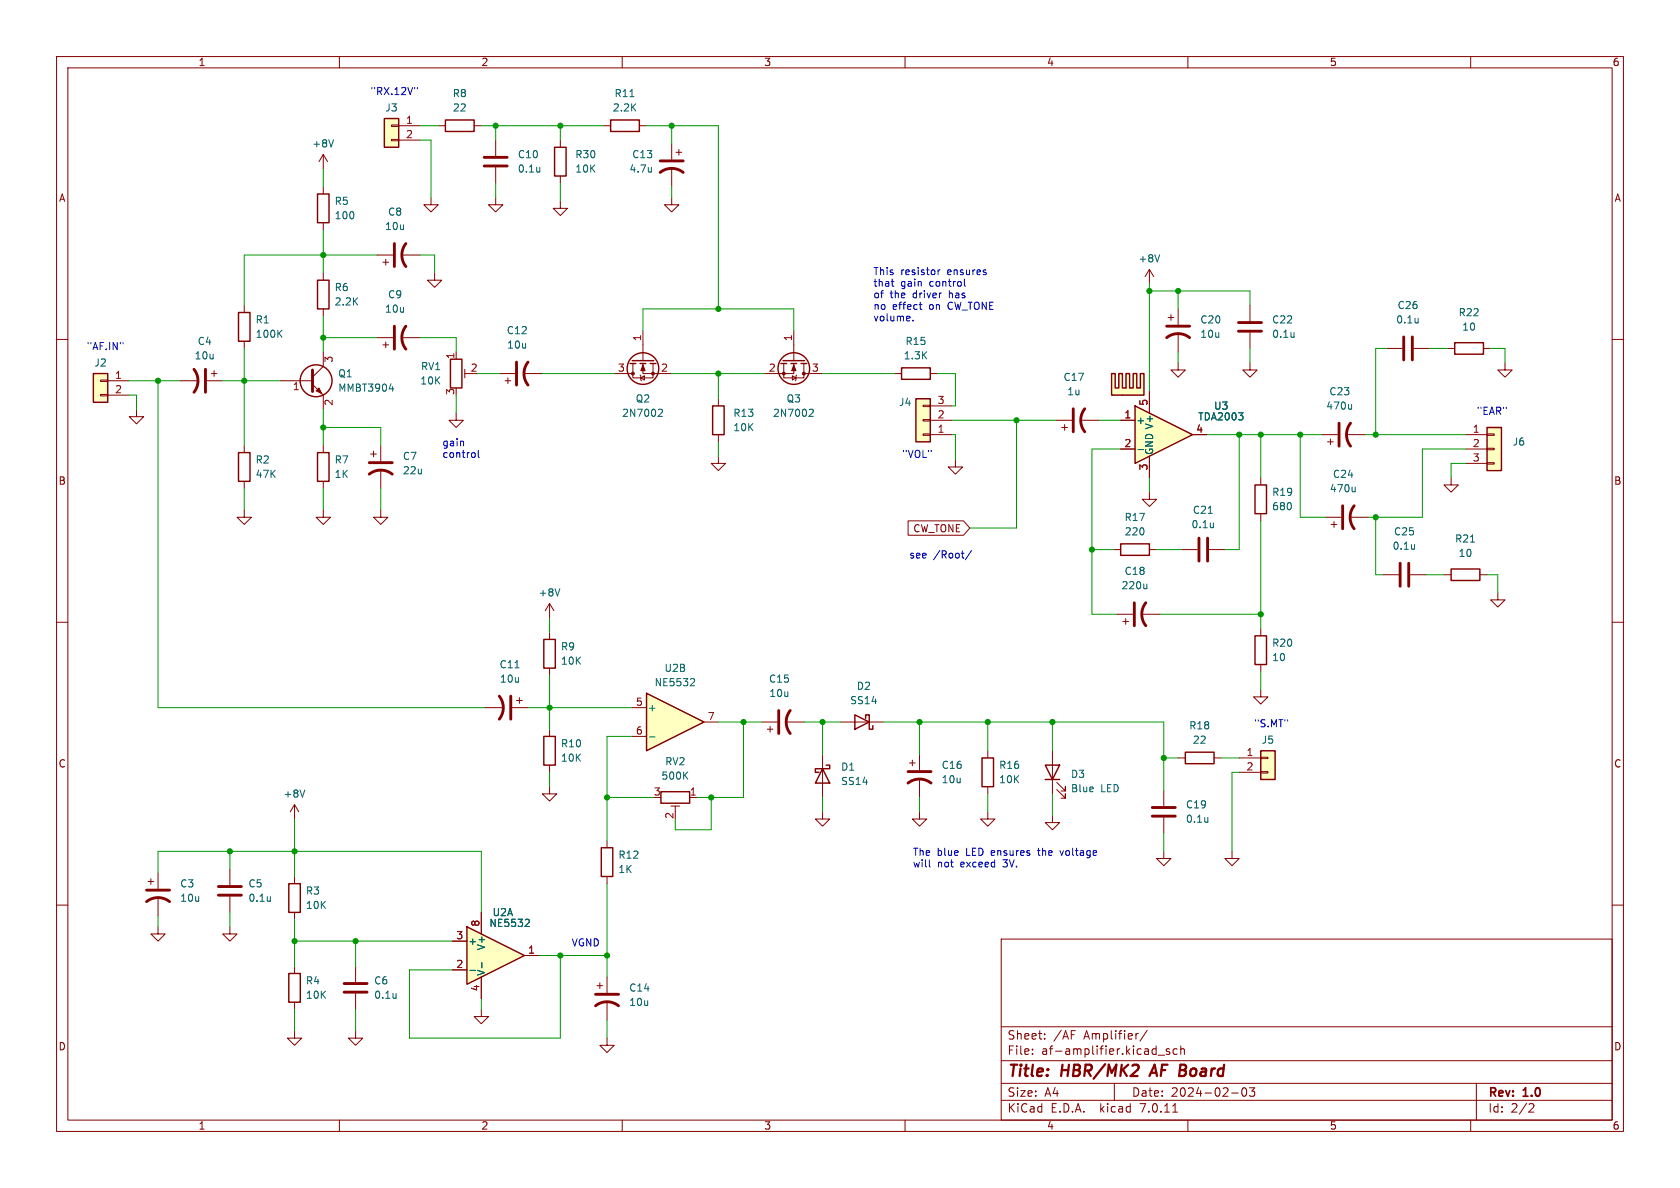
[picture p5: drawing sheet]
<svg xmlns="http://www.w3.org/2000/svg" width="297mm" height="210mm" viewBox="0 0 297 210" stroke-linecap="round" stroke-linejoin="round" font-family="sans-serif">
<g fill="none" stroke="#840000" stroke-width=".18">
<path d="M10 10h277v190h-277zM12 12h273v186h-273zM60 10v2M110 10v2M160 10v2M210 10v2M260 10v2M57.1 27.3v2.5M57.1 33v1.3M57.1 39.4v1.2M57.1 27.3l-.7 1.3M57.1 27.3l.8 1.3"/>
<path d="M69.2 24.6h1.3v.3h-1.3zM69.2 22.1h1.3v.3h-1.3zM70.5 22.2h3.8M70.5 24.8h3.8M76.2 34.9v1.3h-1.3l1.3 1.3 1.3-1.3h-1.3M77.5 22.2h1.2M83.8 22.2h1.3M87.6 34.9v1.3h-1.2l1.2 1.3 1.3-1.3h-1.3M87.6 24.8v2.8M87.6 29.6v2.8M99.1 35.6v1.2h-1.3l1.3 1.3 1.2-1.3h-1.2M99.1 24.8v1.2"/>
<path d="M99.1 31.1v1.3M106.7 22.2h1.2M113 22.2h1.3M10 60h2M43.2 54v1.2M57.1 48.3v1.2M57.1 54.6v1.3M66.7 45.1h2.8M66.7 59.7h2.8M67.7 46.4h1M68.2 45.8v1.1M71 45.1h3.3"/>
<path d="M71 59.7h3.3M76.8 48.3v1.2h1.3l-1.3 1.3-1.2-1.3h1.2M140.3 58.4v5.4M285 60h2M17.8 69.7h1.2v.3h-1.2zM17.8 67.2h1.2v.2h-1.2zM19 67.3h3.9M19 69.9h3.9M31.7 67.3h3.4M36.6 67.3h2.8M37.3 66h1.1M37.8 65.5v1"/>
<path d="M43.2 60.3v1.3M49.5 67.3h5.7M55.2 67.9l1.9 2v2.5M57.1 62.2v2.6l-1.9 1.9M67.7 61h1M68.2 60.5v1M80.6 62.2v1.3M82.2 66h1M82.2 65.3v1.5M88.3 66h2.8M89.3 67.3h1M89.8 66.8v1"/>
<path d="M92.6 66h3.3M138.6 64.3v2.5h3.5v-2.5M140.1 66.4l.6 .4-.6 .4zM140.3 64.3v1.7h-5M140.8 66.3l-.1 .1v.8l-.1 .1M142.1 66h3.3M186.7 74.3h2.8M187.7 75.6h1M188.2 75.1v1M191 74.3h3.3M245.1 61.6h2.8M249.9 61.6h2.8"/>
<path d="M259.1 76.8h3.8M259.1 79.4h3.8M262.9 79.2h1.3v.3h-1.3zM262.9 76.7h1.3v.3h-1.3zM168.9 81.3v1.3h1.3l-1.3 1.2-1.3-1.2h1.3M259.1 81.9h3.8M262.9 81.8h1.3v.2h-1.3zM10 110h2M222.9 111.1v1.3M222.9 117.5v1.2M285 110h2M134.6 127.6h2.8"/>
<path d="M135.6 128.9h1.1M136.1 128.4v1M138.9 127.6h3.3M145.4 133.4v7.6M148.6 127.6h7.6M160.8 134.9h1M161.3 134.4v1M162.6 133.4v2.7M162.6 137.7v3.3M174.6 132.7v1.3M174.6 139.1v1.2M186.1 132.7v7.6"/>
<path d="M186.8 139.6l1.5 1.5v-.8v.8h-.7M186.8 138.3l1.5 1.5v-.7v.7h-.7M205.7 139.7v2.8M208.3 134h1.2M214.6 134h1.3M219.1 134h3.8M219.1 136.5h3.8M222.9 136.4h1.3v.3h-1.3zM222.9 133.9h1.3v.2h-1.3zM222.9 121.9v1.3h1.3l-1.3 1.3-1.3-1.3h1.3M10 160h2M107.3 148.6v1.3"/>
<path d="M107.3 154.9v1.3M118.6 142.5h1.5M119.4 142.5v1M121.9 141h1.3M145.4 143.5v1.3h1.3l-1.3 1.3-1.3-1.3h1.3M162.6 143.5v1.3h1.2l-1.2 1.3-1.3-1.3h1.3M174.6 143.5v1.3h1.3l-1.3 1.3-1.2-1.3h1.2M186.1 144.1v1.3h1.2l-1.2 1.3-1.3-1.3h1.3M205.7 150.5v1.3h1.3l-1.3 1.2-1.2-1.2h1.2M205.7 144.5v2.8M217.8 150.5v1.3h1.3l-1.3 1.2-1.3-1.2h1.3M285 160h2"/>
<path d="M52.1 170.8v1.3M52.1 177.2v1.2M85.1 178.4v1.3h1.3l-1.3 1.3-1.3-1.3h1.3M105.5 174.2h1.1M106 173.7v1.1M107.3 172.7v2.8M107.3 177v3.3M177 166h108v32h-108zM52.1 182.2v1.3h1.2l-1.2 1.3-1.3-1.3h1.3M60 198v2M62.9 182.2v1.3h1.2l-1.2 1.3-1.3-1.3h1.3M107.3 183.5v1.3h1.3l-1.3 1.3-1.3-1.3h1.3"/>
<path d="M110 198v2M160 198v2M177 194.5h108M177 191.5h108M177 187.5h108M177 181.5h108M182.5 186.3v.1M182.5 185.5v.1M184.7 183.6v.1M184.7 182.8v.1M197 191.5v3M201.1 182.7h.1"/>
<path d="M202.8 182.1l-1.3 2M204.7 186.5h1.2M206.7 185.5l-.3-.1-.2 .2v.2l.5 .2v.3h-.5M207.3 196.6h.9M208.1 185.5l-.4-.1-.3 .3v.4l.1 .2h.6M208.7 185.5l.3-.1 .3 .1 .1 .9M208.7 184.9v1.5M210 198v2M217.7 193.2h1.2M219.7 192.4l.2-.1a.81 .81 0 0 1 .6 .6 .81 .81 0 0 1-.3 .8l-.2 .1a.81 .81 0 0 1-.3-1.4zM220.9 192.3h.9l-.5 .6 .4 .1v.7l-.2 .1h-.4l-.2-.1M260 198v2"/>
<path d="M261 191.5v6.5M270.5 195.1l.5 .1 .2 .3-1 1.1h1"/>
</g>
<path d="M204.1 188.2l-.9 2" fill="none" stroke="#840000" stroke-width=".4"/>
<g fill="none" stroke="#840000" stroke-width=".25">
<path d="M56.1 34.3h2.1v5.1h-2.1zM67.9 21h2.6v5h-2.6zM78.7 21.2h5.1v2h-5.1zM98 26h2.1v5.1h-2.1zM107.9 21.2h5.1v2h-5.1zM42.2 55.2h2v5.1h-2zM56.1 49.5h2.1v5.1h-2.1zM16.5 66h2.5v5.1h-2.5zM79.6 63.5h2.1v5.1h-2.1zM138 64.3h1.1M138.4 63.8h3.8M139.8 64.3h1"/>
<path d="M141.6 64.3h1M262.9 75.6h2.5v7.6h-2.5zM221.9 112.4h2v5.1h-2zM116.8 140h5.1v2h-5.1zM145.4 135.9l1.3 2.5h-2.6zM146 135.3h.7v.6h-2.6v.6h.7M151.1 126.4l2.6 1.2-2.6 1.3zM153 127v-.6h.7v2.5h.6v-.6M173.6 134h2v5.1h-2zM184.8 135.3h2.5l-1.2 2.5zM184.8 137.8h2.5M209.5 133h5.1v2h-5.1z"/>
<path d="M222.9 132.7h2.5v5.1h-2.5zM106.3 149.9h2v5h-2zM51.1 172.1h2v5.1h-2z"/>
<circle cx="55.9" cy="67.3" r="2.82"/>
<circle cx="140.3" cy="65.2" r="2.79"/>
</g>
<g fill="none" stroke="#006464" stroke-width=".18">
<path d="M111.4 17.1h.7M59 24.7l-.5 1.3M95.4 29.6v.8M95.4 30.3v.1M49.3 58.9l.6 .7M49.9 58.4l-.8 .7M250.7 56.2v.9M250.7 57h-.1M68.8 68.7h.8M69.4 68.3v.9M143.2 72.3l.5 .1 .1 .3-.8 .9h.8M121 137l.6 .7"/>
<path d="M121.6 136.5l-.7 .7M213.5 144.5v.9M213.5 145.2v.1"/>
</g>
<g fill="#ffffc2" stroke="#ffffc2" stroke-width=".18">
<path d="M16.5 66h2.5v5.1h-2.5z"/>
<path d="M67.9 21h2.6v5h-2.6z"/>
<path d="M262.9 75.6h2.5v7.6h-2.5z"/>
<path d="M222.9 132.7h2.5v5.1h-2.5z"/>
</g>
<g fill="none" stroke="#840000" stroke-width=".51">
<path d="M85.6 29.3h4.1M85.6 27.8h4.1M69.7 43.1v4M69.7 57.7v4M71.8 43.1a3.3 3.3 0 0 0 0 4M71.8 57.7a3.3 3.3 0 0 0 0 4M248.2 59.6v4M249.7 59.6v4M34.3 65.3a3.3 3.3 0 0 1 0 4M36.3 65.3v4M55.2 65.4v3.8M91.3 64v4.1"/>
<path d="M93.3 64a3.3 3.3 0 0 0 0 4.1M189.7 72.3v4M191.8 72.3a3.3 3.3 0 0 0 0 4M137.7 125.6v4.1M139.7 125.6a3.3 3.3 0 0 0 0 4.1M160.5 138.4a3.3 3.3 0 0 1 4.1 0M160.5 136.4h4.1M203.7 144.3h4.1M203.7 142.7h4.1M105.3 177.8a3.3 3.3 0 0 1 4 0M105.3 175.8h4"/>
</g>
<g fill="#840000" stroke="#840000" stroke-width=".18">
<path d="M55.9 69.1l.5-.5 .5 1z"/>
<path d="M140.3 64.5l.4 1h-.7z"/>
<circle cx="138.6" cy="66" r=".25"/>
<circle cx="142.1" cy="66" r=".25"/>
</g>
<path d="M82.5 163.8l10.2 5.1-10.2 5.1z" fill="#ffffc2"/>
<g fill="none" stroke="#840000" stroke-width=".25">
<path d="M111.4 64.3h1M111.8 63.8h3.8M113.2 64.3h1M114.9 64.3h1.1M51.1 156.2h2v5.1h-2zM82.5 163.8l10.2 5.1-10.2 5.1z"/>
<circle cx="113.7" cy="65.2" r="2.79"/>
</g>
<g fill="none" stroke="#840000" stroke-width=".18">
<path d="M118.7 34.9v1.3h-1.2l1.2 1.3 1.3-1.3h-1.3M118.7 25.4v2.8M118.7 29.7v3.3M119.5 26.9h1M120 26.4v1M113.7 58.4v5.4M203.2 47.6l-.8 1.3M203.2 47.6v2.6M203.2 47.6l.8 1.3M221 54v2.8M221 58.8v2.8M108.6 66h3.3"/>
<path d="M111.9 64.3v2.5h3.5v-2.5M113.2 66.3l.1 .1v.8l.1 .1M113.3 66.8l.6-.4v.8zM113.7 64.3v1.7h5M197.5 108.6h2.8M198.5 109.9h1M199 109.3v1.1M201.8 108.6h3.3M26.2 155.8h1M26.7 155.3v1M27.9 154.3v2.8M27.9 158.6v3.3"/>
<path d="M40.6 153.7v2.8M40.6 158.5v2.8M52.1 154.9v1.3M27.9 163.8v1.3h1.3l-1.3 1.3-1.2-1.3h1.2M40.6 163.8v1.3h1.3l-1.3 1.3-1.2-1.3h1.2M52.1 161.3v1.3M62.9 170.8v2.8M62.9 175.6v2.8M80 171.5h2.5M80 166.4h2.5M85.1 161.3v3.8M85.1 172.7v3.8"/>
<path d="M92.7 168.9h2.5"/>
</g>
<g fill="none" stroke="#006464" stroke-width=".18">
<path d="M115.2 29.6v.8M115.2 30.3l-.1 .1M205 45l-.4 1.3M228.8 58.8v.8M228.8 59.5l-.1 .1M116.6 72.3l.4 .1 .1 .3-.8 .9h.8M202.7 103.2v.9M202.7 104l-.1 .1M47.8 158.5v.8M47.8 159.2l-.1 .1M70 175.6v.9M70 176.4h.1"/>
<path d="M83.1 171.5h.9M85.2 170.1v1M93.3 162.5l.3 .2-.1 .3-.7 .8h.8"/>
</g>
<path d="M116.7 30.5a3.3 3.3 0 0 1 4.1 0M116.7 28.4h4.1M218.9 58.5h4.1M218.9 57h4.1M200.5 106.6v4M202.6 106.6a3.3 3.3 0 0 0 0 4M25.9 159.4a3.3 3.3 0 0 1 4.1 0M25.9 157.4h4.1M38.6 158.2h4.1M38.6 156.7h4.1M60.8 175.4h4.1M60.8 173.9h4.1" fill="none" stroke="#840000" stroke-width=".51"/>
<g fill="#840000" stroke="#840000" stroke-width=".18">
<path d="M113.7 64.5l.3 1h-.7z"/>
<circle cx="115.4" cy="66" r=".25"/>
<circle cx="111.9" cy="66" r=".25"/>
</g>
<path d="M114.3 122.6l10.2 5-10.2 5.1z" fill="#ffffc2"/>
<path d="M56.1 80h2.1v5.1h-2.1zM96.1 130.2h2.1v5.1h-2.1zM114.3 122.6l10.2 5-10.2 5.1z" fill="none" stroke="#840000" stroke-width=".25"/>
<g fill="none" stroke="#840000" stroke-width=".18">
<path d="M57.1 78.7v1.3M66 79.8v1M67.3 78.7v2.8M80.6 73v1.3h1.3l-1.3 1.3-1.2-1.3h1.2M221 64.1v1.3h1.2l-1.2 1.3-1.3-1.3h1.3M233.7 76.8h2.8M234.7 78.1h1M235.2 77.6v1M238 76.8h3.3M57.1 85.1v1.3M65.5 80.3h1M67.3 83.1v3.3"/>
<path d="M97.2 139.1v1.2h1.2l-1.2 1.3-1.3-1.3h1.3M97.2 128.9v1.3M97.2 135.3v1.2M111.8 125.1h2.5M111.8 130.2h2.5M124.5 127.6h2.5"/>
</g>
<path d="M238.9 71.5v.8M238.9 72.2l-.1 .1M122.6 120l.2 .2-.1 .3-.7 .7h.8M114.8 130.3h1" fill="none" stroke="#006464" stroke-width=".18"/>
<path d="M236.7 74.8v4.1M238.8 74.8a3.3 3.3 0 0 0 0 4.1M65.3 83.8a3.3 3.3 0 0 1 4 0M65.3 81.8h4" fill="none" stroke="#840000" stroke-width=".51"/>
<g fill="#ffffc2">
<path d="M196.5 66h.7v2.6h.6v-2.6h.6v2.6h.7l-.7 1.3h-1.9z"/>
<path d="M199.1 66h.6v2.6h.6v-2.6h.7v2.6h.6v-2.6h.6v3.9h-3.8l.7-1.3z"/>
</g>
<path d="M159.4 65h5.1v2.1h-5.1zM196.5 66h.7v2.6h.6v-2.6h.6v2.6h.7v-2.6h.6v2.6h.6v-2.6h.7v2.6h.6v-2.6h.6v3.9h-5.7z" fill="none" stroke="#840000" stroke-width=".25"/>
<path d="M206.2 59.7a3.3 3.3 0 0 1 4.1 0M206.2 57.7h4.1" fill="none" stroke="#840000" stroke-width=".51"/>
<path d="M206.5 56.1h1M207 55.6v1M208.3 54.6v2.8M208.3 58.9v3.3M158.1 66h1.3M164.5 66h1.2M208.3 64.1v1.3h1.2l-1.2 1.3-1.3-1.3h1.3" fill="none" stroke="#840000" stroke-width=".18"/>
<path d="M200.7 71.8l10.1 5-10.1 5.1z" fill="#ffffc2"/>
<path d="M126 71.8h2v5h-2zM161.9 70.5h2.6v7.6h-2.6zM200.7 71.8l10.1 5-10.1 5.1zM257.2 60.6h5.1v2h-5.1zM42.2 80h2v5.1h-2zM198.1 96.1h5.1v2.1h-5.1zM221.9 85.7h2v5.1h-2zM96.1 113h2.1v5.1h-2.1zM256.5 100.6h5.1v2h-5.1z" fill="none" stroke="#840000" stroke-width=".25"/>
<g fill="none" stroke="#840000" stroke-width=".18">
<path d="M24.1 72.4v1.3h1.3l-1.3 1.2-1.2-1.2h1.2M43.2 78.7v1.3M127 70.5v1.3M127 76.8v1.3M163.2 71.6h1.3v.3h-1.3zM163.2 74.2h1.3v.2h-1.3zM163.2 76.7h1.3v.3h-1.3zM164.5 74.3h3.8M164.5 76.8h3.8M164.5 71.8h3.8M198.1 74.3h2.6M198.1 79.4h2.6"/>
<path d="M203.2 69.2v3.8M210.8 76.8h2.6M255.9 61.6h1.3M262.3 61.6h1.2M266.1 64.1v1.3h1.2l-1.2 1.3-1.3-1.3h1.3M43.2 90.2v1.2h1.2l-1.2 1.3-1.3-1.3h1.3M43.2 85.1v1.3M57.1 90.2v1.2h1.3l-1.3 1.3-1.2-1.3h1.2M67.3 90.2v1.2h1.3l-1.3 1.3-1.3-1.3h1.3M127 80.6v1.3h1.3l-1.3 1.3-1.3-1.3h1.3M160.5 92.1h9.8l1.1 1.2-1.1 1.3h-9.8zM196.8 97.2h1.3"/>
<path d="M203.2 87v1.3h1.3l-1.3 1.2-1.3-1.2h1.3M203.2 80.6v3.9M203.2 97.2h1.3M208.9 97.2h2.8M213.7 97.2h2.8M222.9 84.5v1.2M222.9 90.8v1.3M234.3 91.4h2.8M235.3 92.7h1M235.8 92.2v1M238.6 91.4h3.3M256.5 84.5v1.2h1.3l-1.3 1.3-1.2-1.3h1.2"/>
<path d="M97.2 106.7v2.5M97.2 111.8v1.2M97.2 118.1v1.3M97.2 106.7l-.8 1.3M97.2 106.7l.7 1.3M244.5 101.6h2.8M249.3 101.6h2.8M255.3 101.6h1.2M261.6 101.6h1.3M264.8 104.8v1.2h1.3l-1.3 1.3-1.3-1.3h1.3M85.7 125.1h3.3M90.6 125.1h2.7"/>
<path d="M91.3 123.8h1M91.8 123.3v1M52.1 142.2l-.8 1.3M52.1 142.2v2.6M52.1 142.2l.7 1.3M80 171.5h2.5M80 166.4h2.5M85.1 161.3v3.8M85.1 172.7v3.8M92.7 168.9h2.5"/>
</g>
<g fill="none" stroke="#006464" stroke-width=".18">
<path d="M201.2 79.5h1M219 73h.7l-.4 .5M219.7 73.6v.5M213.6 90.7h.7M214.5 92.4v.9M214.5 93.2h-.1M239.6 86.1v.8M239.6 86.8l-.2 .1M250.1 96.3v.8M250.1 97h-.1M260 95.8h.7M91 118.1h.8"/>
<path d="M99 104.1l-.5 1.3M53.9 139.6l-.4 1.3M83.1 171.5h.9M85.2 170.1v1M93.3 162.5l.3 .2-.1 .3-.7 .8h.8"/>
</g>
<path d="M212 95.1v4.1M213.5 95.1v4.1M237.4 89.4v4.1M239.4 89.4a3.3 3.3 0 0 0 0 4.1M247.5 99.6v4M249 99.6v4M88.3 123.1a3.3 3.3 0 0 1 0 4M90.3 123.1v4" fill="none" stroke="#840000" stroke-width=".51"/>
<path d="M161.9 70.5h2.6v7.6h-2.6z" fill="#ffffc2" stroke="#ffffc2" stroke-width=".18"/>
<g fill="none" stroke="#0000c2" stroke-width=".18">
<path d="M73.3 15.5v.2M73.8 15.5v.2M157.5 49.8h.5M157.8 50.5l.2 .1M161.4 56.6v.1M162.5 53.8h.5M162.7 53.4v1.1l.3 .2M165.8 47.7v.9M166.2 47.7l-.4 .3M170.5 49.3v1.1l.2 .2M21.8 60.5v.3M81.9 78l.1 .8"/>
<path d="M84.6 79.6v1.1l.1 .2M83.9 80.1l.1 .2-.1 .5M169.9 97.8h.5M170.3 98.6h.1M171.8 97.3l-1.1 1.6M227.6 127.2v.3M164.3 152v1.1l.2 .2M187.4 150.4l.3 .8"/>
</g>
<g fill="none" stroke="#009600" stroke-width=".18">
<path d="M57.1 29.8v3.2M74.3 22.2h3.2M74.3 24.8h1.9v10.1M85.1 22.2h21.6M87.6 22.2v2.6M87.6 32.4v2.5M99.1 22.2v2.6M99.1 32.4v3.2M114.3 22.2h12.7v32.4M118.7 22.2v3.2M118.7 33v1.9M57.1 40.6v7.7"/>
<path d="M57.1 55.9v6.3M57.1 59.7h9.6M66.7 45.1h-23.5v8.9M74.3 59.7h6.3v2.5M74.3 45.1h2.5v3.2M113.7 58.4v-3.8h26.6v3.8M203.2 50.2v19M203.2 51.4h17.8v2.6M208.3 51.4v3.2M22.9 69.9h1.2v2.5M22.9 67.3h8.8M27.9 67.3v57.8h57.8"/>
<path d="M39.4 67.3h10.1M43.2 61.6v17.1M57.1 72.4v6.3M57.1 75.6h10.2v3.1M80.6 69.9v3.1M84.5 66h3.8M95.9 66h12.7M118.7 66h16.6M127 66v4.5M127 78.1v2.5M145.4 66h12.7M165.7 66h3.2v5.8h-.6"/>
<path d="M168.3 74.3h18.4M168.3 76.8h.6v4.5M179.7 74.3v19h-8.3M194.3 74.3h3.8M198.1 79.4h-5.1v29.2h4.5M208.3 62.2v1.9M213.4 76.8h20.3M219.1 76.8v20.4h-2.6M221 61.6v2.5M222.9 76.8v7.7M229.9 76.8v14.6h4.4M241.3 76.8h17.8"/>
<path d="M245.1 61.6h-1.9v15.2M252.7 61.6h3.2M259.1 79.4h-7.6v12h-9.6M263.5 61.6h2.6v2.5M43.2 86.4v3.8M57.1 86.4v3.8M67.3 86.4v3.8M193 97.2h3.8M203.2 84.5v2.5M204.5 97.2h4.4M222.9 92.1v19M243.2 91.4v10.2h1.3"/>
<path d="M259.1 81.9h-2.6v2.6M97.2 109.2v2.6M97.2 119.4v9.5M205.1 108.6h17.8M222.9 118.7v3.2M252.1 101.6h3.2M262.9 101.6h1.9v3.2M93.3 125.1h18.5M97.2 136.5v2.6M111.8 130.2h-4.5v18.4M127 127.6h7.6M131.4 127.6v13.4h-8.2"/>
<path d="M142.2 127.6h6.4M145.4 127.6v5.8M156.2 127.6h49.5v12.1M162.6 127.6v5.8M174.6 127.6v5.1M186.1 127.6v5.1M205.7 134h2.6M215.9 134h3.2M219.1 136.5h-1.3v14M27.9 154.3v-3.8h57.2v10.8M40.6 150.5v3.2M52.1 144.8v10.1"/>
<path d="M107.3 156.2v16.5M107.3 141h8.3M125.7 141v5.7h-6.3v-1.9M145.4 141v2.5M162.6 141v2.5M174.6 140.3v3.2M186.1 140.3v3.8M205.7 147.3v3.2M27.9 161.9v1.9M40.6 161.3v2.5M52.1 166.4h27.9M52.1 162.6v8.2"/>
<path d="M52.1 178.4v3.8M62.9 166.4v4.4M62.9 178.4v3.8M85.1 176.5v1.9M95.2 168.9h12.1M99.1 168.9v14.6h-26.7v-12h7.6M107.3 180.3v3.2"/>
</g>
<g fill="#009600" stroke="#009600" stroke-width=".18">
<circle cx="162.6" cy="127.6" r=".46"/>
<circle cx="174.6" cy="127.6" r=".46"/>
<circle cx="145.4" cy="127.6" r=".46"/>
<circle cx="186.1" cy="127.6" r=".46"/>
<circle cx="205.7" cy="134" r=".46"/>
<circle cx="222.9" cy="108.6" r=".46"/>
<circle cx="208.3" cy="51.4" r=".46"/>
<circle cx="203.2" cy="51.4" r=".46"/>
<circle cx="229.9" cy="76.8" r=".46"/>
<circle cx="222.9" cy="76.8" r=".46"/>
<circle cx="219.1" cy="76.8" r=".46"/>
<circle cx="193" cy="97.2" r=".46"/>
<circle cx="127" cy="66" r=".46"/>
<circle cx="127" cy="54.6" r=".46"/>
<circle cx="179.7" cy="74.3" r=".46"/>
<circle cx="243.2" cy="76.8" r=".46"/>
<circle cx="243.2" cy="91.4" r=".46"/>
<circle cx="27.9" cy="67.3" r=".46"/>
<circle cx="97.2" cy="125.1" r=".46"/>
<circle cx="40.6" cy="150.5" r=".46"/>
<circle cx="43.2" cy="67.3" r=".46"/>
<circle cx="125.7" cy="141" r=".46"/>
<circle cx="131.4" cy="127.6" r=".46"/>
<circle cx="57.1" cy="75.6" r=".46"/>
<circle cx="107.3" cy="141" r=".46"/>
<circle cx="118.7" cy="22.2" r=".46"/>
<circle cx="62.9" cy="166.4" r=".46"/>
<circle cx="52.1" cy="150.5" r=".46"/>
<circle cx="52.1" cy="166.4" r=".46"/>
<circle cx="107.3" cy="168.9" r=".46"/>
<circle cx="99.1" cy="168.9" r=".46"/>
<circle cx="87.6" cy="22.2" r=".46"/>
<circle cx="99.1" cy="22.2" r=".46"/>
<circle cx="57.1" cy="45.1" r=".46"/>
<circle cx="57.1" cy="59.7" r=".46"/>
</g>
<g font-size="2.8" fill="#840000">
<text x="178" y="190.9">Title:</text>
<text x="187.7" y="190.9">HBR/MK2</text>
<text x="204.4" y="190.9">AF Board</text>
</g>
<g font-size="2.1" fill="#840000">
<text x="178" y="184">Sheet:</text>
<text x="186.2" y="184">/AF</text>
<text x="191.7" y="184">Amplifier/</text>
<text x="178" y="186.7">File:</text>
<text x="184.1" y="186.7">af-amplifier.kicad_sch</text>
<text x="178" y="196.9">KiCad</text>
<text x="178" y="194.1">Size:</text>
<text x="184.7" y="194.1">A4</text>
<text x="185.7" y="196.9">E.D.A.</text>
<text x="194.6" y="196.9">kicad</text>
<text x="200" y="194.1">Date:</text>
<text x="201.8" y="196.9">7.0.11</text>
<text x="207" y="194.1">2024-02-03</text>
<text x="263" y="194.3">Rev:</text>
<text x="263" y="196.9">Id:</text>
<text x="267.1" y="196.9">2/2</text>
<text x="269.4" y="194.3">1.0</text>
</g>
<g font-size="1.8" fill="#840000">
<text x="35" y="11.9">1</text>
<text x="85" y="11.9">2</text>
<text x="135" y="11.9">3</text>
<text x="185" y="11.9">4</text>
<text x="235" y="11.9">5</text>
<text x="285" y="11.9">6</text>
<text x="10.3" y="35.9">A</text>
<text x="285.3" y="35.9">A</text>
<text x="10.3" y="85.9">B</text>
<text x="285.3" y="85.9">B</text>
<text x="161.4" y="94.3">CW_TONE</text>
<text x="10.3" y="135.9">C</text>
<text x="285.3" y="135.9">C</text>
<text x="10.3" y="185.9">D</text>
<text x="285.3" y="185.9">D</text>
<text x="35" y="199.9">1</text>
<text x="85" y="199.9">2</text>
<text x="135" y="199.9">3</text>
<text x="185" y="199.9">4</text>
<text x="235" y="199.9">5</text>
<text x="285" y="199.9">6</text>
</g>
<g font-size="1.8" fill="#0000c2">
<text x="65.4" y="16.9">&quot;RX.12V&quot;</text>
<text x="154.3" y="48.7">This</text>
<text x="154.3" y="50.8">that</text>
<text x="154.3" y="52.8">of</text>
<text x="157.4" y="52.8">the</text>
<text x="159.2" y="48.7">resistor</text>
<text x="159.2" y="50.8">gain</text>
<text x="161.5" y="52.8">driver</text>
<text x="164.4" y="50.8">control</text>
<text x="167.6" y="48.7">ensures</text>
<text x="168" y="52.8">has</text>
<text x="154.3" y="54.9">no</text>
<text x="154.3" y="56.9">volume.</text>
<text x="157.8" y="54.9">effect</text>
<text x="164.4" y="54.9">on</text>
<text x="167.9" y="54.9">CW_TONE</text>
<text x="15.2" y="62">&quot;AF.IN&quot;</text>
<text x="261" y="73.4">&quot;EAR&quot;</text>
<text x="78.1" y="79">gain</text>
<text x="78.1" y="81">control</text>
<text x="159.4" y="81">&quot;VOL&quot;</text>
<text x="160.7" y="98.8">see</text>
<text x="165" y="98.8">/Root/</text>
<text x="221.6" y="128.7">&quot;S.MT&quot;</text>
<text x="161.3" y="151.4">The</text>
<text x="161.3" y="153.4">will</text>
<text x="165.7" y="151.4">blue</text>
<text x="165.7" y="153.4">not</text>
<text x="169.9" y="153.4">exceed</text>
<text x="170.9" y="151.4">LED ensures</text>
<text x="177.6" y="153.4">3V.</text>
<text x="184" y="151.4">the</text>
<text x="188.1" y="151.4">voltage</text>
<text x="101" y="167.4">VGND</text>
</g>
<g font-size="1.8" fill="#006464">
<text x="79.9" y="17.4">R8</text>
<text x="108.5" y="17.4">R11</text>
<text x="68" y="19.9">J3</text>
<text x="80" y="19.9">22</text>
<text x="108.2" y="19.9">2.2K</text>
<text x="55.1" y="26.3">+8V</text>
<text x="91.4" y="28.2">C10</text>
<text x="101.6" y="28.2">R30</text>
<text x="111.7" y="28.2">C13</text>
<text x="91.4" y="30.7">0.1u</text>
<text x="101.6" y="30.7">10K</text>
<text x="111.2" y="30.7">4.7u</text>
<text x="59.1" y="36.4">R5</text>
<text x="59.1" y="39">100</text>
<text x="68" y="40.9">10u</text>
<text x="68.5" y="38.3">C8</text>
<text x="201.2" y="46.6">+8V</text>
<text x="59.1" y="51.7">R6</text>
<text x="68.5" y="52.9">C9</text>
<text x="45.1" y="57.4">R1</text>
<text x="45.1" y="59.9">100K</text>
<text x="59.1" y="54.2">2.2K</text>
<text x="68" y="55.5">10u</text>
<text x="89.5" y="59.3">C12</text>
<text x="212.1" y="57.4">C20</text>
<text x="212.1" y="59.9">10u</text>
<text x="224.8" y="57.4">C22</text>
<text x="224.8" y="59.9">0.1u</text>
<text x="246.7" y="57.4">0.1u</text>
<text x="247" y="54.8">C26</text>
<text x="257.8" y="56.1">R22</text>
<text x="258.4" y="58.6">10</text>
<text x="16.6" y="65">J2</text>
<text x="34.3" y="63.7">10u</text>
<text x="34.9" y="61.2">C4</text>
<text x="74.3" y="65.6">RV1</text>
<text x="89.6" y="61.8">10u</text>
<text x="159.7" y="63.7">1.3K</text>
<text x="160" y="61.2">R15</text>
<text x="59.7" y="66.9">Q1</text>
<text x="59.7" y="69.4">MMBT3904</text>
<text x="74.2" y="68.2">10K</text>
<text x="112.3" y="71.3">Q2</text>
<text x="139" y="71.3">Q3</text>
<text x="158.8" y="72">J4</text>
<text x="187.9" y="67.5">C17</text>
<text x="188.6" y="70.1">1u</text>
<text x="234.9" y="70.1">C23</text>
<text x="109.9" y="73.9">2N7002</text>
<text x="129.5" y="73.9">R13</text>
<text x="129.5" y="76.4">10K</text>
<text x="136.5" y="73.9">2N7002</text>
<text x="200.8" y="75.2">+</text>
<text x="211.7" y="74.5">TDA2003</text>
<text x="214.5" y="72.6">U3</text>
<text x="234.4" y="72.6">470u</text>
<text x="45.1" y="82.1">R2</text>
<text x="59.1" y="82.1">R7</text>
<text x="71.1" y="81.5">C7</text>
<text x="204.1" y="80.5" transform="rotate(-90 204.1 80.5)">GND V+</text>
<text x="267.3" y="79">J6</text>
<text x="45.1" y="84.7">47K</text>
<text x="59.1" y="84.7">1K</text>
<text x="71.1" y="84">22u</text>
<text x="224.8" y="87.9">R19</text>
<text x="235" y="87.2">470u</text>
<text x="235.5" y="84.7">C24</text>
<text x="198.7" y="92.3">R17</text>
<text x="198.7" y="94.8">220</text>
<text x="210.5" y="93.6">0.1u</text>
<text x="210.8" y="91">C21</text>
<text x="224.8" y="90.4">680</text>
<text x="246.3" y="94.8">C25</text>
<text x="198.7" y="101.8">C18</text>
<text x="246.1" y="97.4">0.1u</text>
<text x="257.1" y="96.1">R21</text>
<text x="257.8" y="98.7">10</text>
<text x="95.1" y="105.6">+8V</text>
<text x="198.2" y="104.4">220u</text>
<text x="88.2" y="118.3">C11</text>
<text x="99.1" y="115.2">R9</text>
<text x="99.1" y="117.7">10K</text>
<text x="117.4" y="119">U2B</text>
<text x="224.8" y="114.5">R20</text>
<text x="224.8" y="117.1">10</text>
<text x="88.3" y="120.9">10u</text>
<text x="114.4" y="126">+</text>
<text x="115.6" y="121.5">NE5532</text>
<text x="135.8" y="120.9">C15</text>
<text x="135.9" y="123.4">10u</text>
<text x="150.2" y="124.7">SS14</text>
<text x="151.4" y="122.1">D2</text>
<text x="210.1" y="129.1">R18</text>
<text x="210.8" y="131.7">22</text>
<text x="223" y="131.7">J5</text>
<text x="99.1" y="132.3">R10</text>
<text x="99.1" y="134.8">10K</text>
<text x="117.5" y="135.5">RV2</text>
<text x="148.6" y="136.4">D1</text>
<text x="166.4" y="136.1">C16</text>
<text x="176.5" y="136.1">R16</text>
<text x="189.2" y="137.7">D3</text>
<text x="50" y="141.2">+8V</text>
<text x="116.8" y="138">500K</text>
<text x="148.6" y="139">SS14</text>
<text x="166.4" y="138.7">10u</text>
<text x="176.5" y="138.7">10K</text>
<text x="189.2" y="140.2">Blue</text>
<text x="194.6" y="140.2">LED</text>
<text x="209.6" y="143.1">C19</text>
<text x="209.6" y="145.6">0.1u</text>
<text x="109.2" y="154.5">1K</text>
<text x="109.2" y="152">R12</text>
<text x="31.8" y="157.1">C3</text>
<text x="31.8" y="159.6">10u</text>
<text x="43.8" y="157.1">C5</text>
<text x="43.8" y="159.6">0.1u</text>
<text x="54" y="158.3">R3</text>
<text x="54" y="160.9">10K</text>
<text x="82.7" y="167.2">+</text>
<text x="86.4" y="164.1">NE5532</text>
<text x="87" y="162.2">U2A</text>
<text x="86" y="172.6" transform="rotate(-90 86 172.6)">V-</text>
<text x="86" y="168.1" transform="rotate(-90 86 168.1)">V+</text>
<text x="54" y="174.2">R4</text>
<text x="54" y="176.8">10K</text>
<text x="66" y="174.2">C6</text>
<text x="66" y="176.8">0.1u</text>
<text x="111.1" y="175.5">C14</text>
<text x="111.1" y="178">10u</text>
</g>
<g font-size="1.8" fill="#a90000">
<text x="71.7" y="22">1</text>
<text x="71.7" y="24.5">2</text>
<text x="59.1" y="64.2" transform="rotate(-90 59.1 64.2)">3</text>
<text x="80.4" y="63.6" transform="rotate(-90 80.4 63.6)">1</text>
<text x="83.1" y="65.8">2</text>
<text x="109.1" y="65.8">3</text>
<text x="113.4" y="60.4" transform="rotate(-90 113.4 60.4)">1</text>
<text x="116.8" y="65.8">2</text>
<text x="135.8" y="65.8">2</text>
<text x="140.1" y="60.4" transform="rotate(-90 140.1 60.4)">1</text>
<text x="143.4" y="65.8">3</text>
<text x="20.2" y="67.1">1</text>
<text x="20.2" y="69.6">2</text>
<text x="51.7" y="69.3">1</text>
<text x="59.1" y="71.8" transform="rotate(-90 59.1 71.8)">2</text>
<text x="80.4" y="69.9" transform="rotate(-90 80.4 69.9)">3</text>
<text x="165.7" y="71.5">3</text>
<text x="202.9" y="71.8" transform="rotate(-90 202.9 71.8)">5</text>
<text x="165.7" y="76.6">1</text>
<text x="165.7" y="74">2</text>
<text x="198.7" y="74">1</text>
<text x="211.4" y="76.6">4</text>
<text x="260.3" y="76.6">1</text>
<text x="198.7" y="79.1">2</text>
<text x="202.9" y="83.3" transform="rotate(-90 202.9 83.3)">3</text>
<text x="260.3" y="79.1">2</text>
<text x="260.3" y="81.7">3</text>
<text x="112.3" y="124.8">5</text>
<text x="112.3" y="129.9">6</text>
<text x="125" y="127.4">7</text>
<text x="220.3" y="133.7">1</text>
<text x="220.3" y="136.3">2</text>
<text x="115.5" y="140.7">3</text>
<text x="121.8" y="140.7">1</text>
<text x="119.1" y="144.9" transform="rotate(-90 119.1 144.9)">2</text>
<text x="80.6" y="166.1">3</text>
<text x="84.8" y="163.9" transform="rotate(-90 84.8 163.9)">8</text>
<text x="80.6" y="171.2">2</text>
<text x="93.3" y="168.7">1</text>
<text x="84.8" y="175.3" transform="rotate(-90 84.8 175.3)">4</text>
</g>
</svg>
